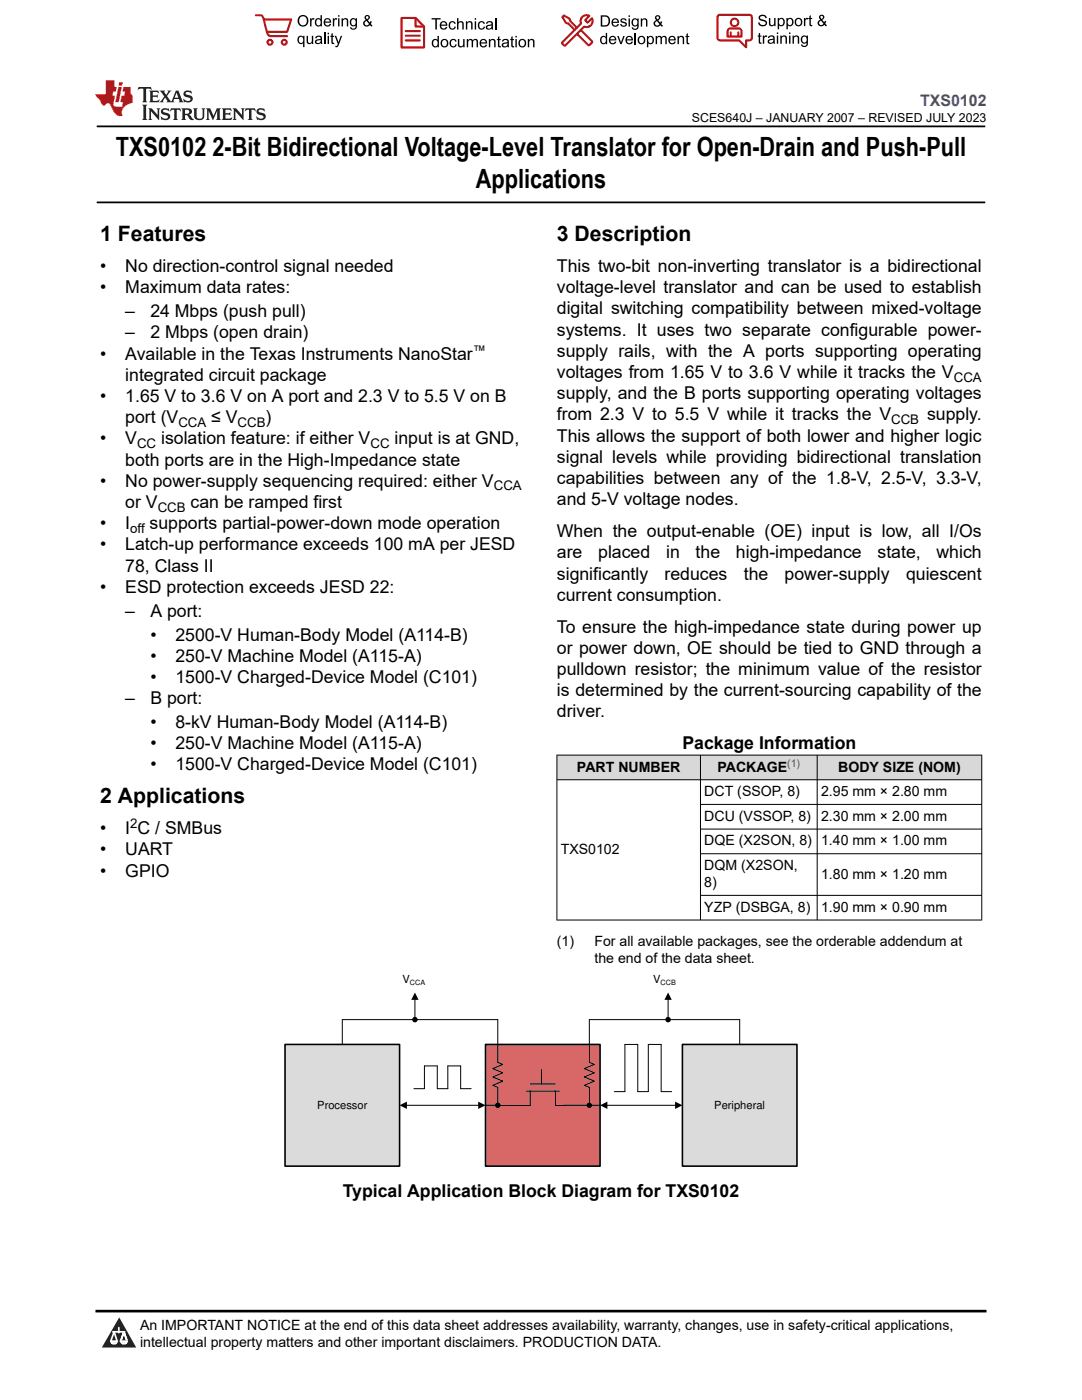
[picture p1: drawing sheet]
<svg xmlns="http://www.w3.org/2000/svg" width="216mm" height="279mm" viewBox="0 0 216 279" stroke-linecap="round" stroke-linejoin="round" font-family="sans-serif">
<path d="M19.3 25.2h177.3M19.3 40.4h177.3" fill="none" stroke="#000" stroke-width=".35"/>
<g fill="#d8d8d8">
<path d="M111.1 150.7h84.8v4.9h-84.8z" fill-rule="evenodd"/>
<path d="M111.2 150.8h28.5v4.8h-28.5z" fill-rule="evenodd"/>
<path d="M139.8 150.8h23.2v4.8h-23.2z" fill-rule="evenodd"/>
<path d="M163.1 150.8h32.7v4.8h-32.7z" fill-rule="evenodd"/>
</g>
<path d="M111.1 150.7h84.9M111.1 155.6h84.9M111.1 150.6v33.1M139.8 150.6v33.1M163.1 150.6v33.1M195.9 150.6v33.1M139.8 160.5h56.2M139.8 165.5h56.2M139.8 170.4h56.2M139.8 178.7h56.2M196 183.6h-84.9" fill="none" stroke="#000" stroke-width=".2"/>
<path d="M56.9 208.4h22.8v24.3h-22.8z" fill-rule="evenodd" fill="#dbdbdb"/>
<path d="M56.9 208.4h22.8v24.3h-22.8z" fill="none" stroke="#000" stroke-width=".32"/>
<path d="M96.9 208.4h22.8v24.3h-22.8z" fill-rule="evenodd" fill="#d86868"/>
<path d="M96.9 208.4h22.8v24.3h-22.8z" fill="none" stroke="#000" stroke-width=".32"/>
<path d="M136.2 208.4h22.8v24.3h-22.8z" fill-rule="evenodd" fill="#dbdbdb"/>
<path d="M136.2 208.4h22.8v24.3h-22.8z" fill="none" stroke="#000" stroke-width=".32"/>
<g fill="none" stroke="#000" stroke-width=".2">
<path d="M82.8 199.4v4.1M133.3 199.4v4.1M68.3 208.4v-4.9h31v8.5l1 .4-2 .9 2 .8-2 .8 2 .9-2 .8 1 .4v3.6h-.3M82.6 217.3h2.1v-4.6h2.6v4.6h2.1v-4.6h2.5v4.6h2.1M105 217.8h6.6M105.8 217.8v2.8h-8.9M105.8 216.3h5M108.1 213.5v2.8M110.8 217.8v2.8h8.9M122.6 217.9h2.1v-9.5h2.6v9.5h2.1v-9.5h2.5v9.5h2.1M147.6 208.4v-4.9h-30v8.5l1 .4-2 .9 2 .8-2 .8 2 .9-2 .8 1 .4v3.6M81 220.6h14.6"/>
<path d="M121 220.6h13.9"/>
</g>
<g fill="#000">
<path d="M82.8 198.1l.7 1.4h-1.4zM133.3 198.1l.7 1.4h-1.4zM95.4 219.9l1.5 .7-1.5 .7zM134.7 219.9l1.5 .7-1.5 .7zM79.7 220.6l1.5-.7v1.4zM119.7 220.6l1.5-.7v1.4z"/>
<circle cx="82.8" cy="203.5" r=".55"/>
<circle cx="133.3" cy="203.5" r=".55"/>
<circle cx="99.3" cy="220.6" r=".55"/>
<circle cx="117.6" cy="220.6" r=".55"/>
</g>
<path d="M0 0h215.9v23.8h-215.9z" fill-rule="evenodd" fill="#fff"/>
<path d="M27.7 17.4l-.2 .6 .5-.3h.6v.1v2.2l-.2 .4h1l-.2-.4v-2.2v-.1h.5l.5 .3-.1-.6zM29.8 18.1l.2 .4v1.5l-.2 .4h1.9l.1-.6a1.08 1.08 0 0 1-1.3 .2v-.7h.6l.4 .2v-.6l-.4 .2h-.6v-.6l.2-.1a1 1 0 0 1 1 .2l-.1-.5zM31.8 18.1l1 1.1-1 1.2h.9l-.2-.2 .4-.7 .5 .7-.2 .2h1.6l-.2-.2 .1-.4h1l.1 .4-.1 .2h.9l-.2-.3-.8-2h-.5l-1 2.2-.8-1.1 .9-1.1h-.8l.2 .2-.5 .7-.3-.7 .1-.2zM35.2 18.5l.4 1h-.8zM36.8 18.2a.65 .65 0 0 0-.2 .7 .65 .65 0 0 0 .6 .5l.7 .2 .1 .2a.79 .79 0 0 1-.7 .4 .79 .79 0 0 1-.7-.5l.1 .7 .2-.1a.93 .93 0 0 0 1.1 .1 .93 .93 0 0 0 .4-1 1.46 1.46 0 0 0-1.2-.6l-.1-.3a1.09 1.09 0 0 1 1.2 .2l-.2-.6-.1 .1-.6-.2zM28.4 20.9l.2 .4v2.3l-.2 .3h1l-.2-.3v-2.3l.2-.4zM29.6 21.6l.2 .4v1.6l-.2 .3h.8l-.3-.3v-1.4l1.7 1.8v-2l.2-.4h-.8l.2 .2 .1 1.1-1.2-1.3zM32.3 21.8a.65 .65 0 0 0-.2 .7 .65 .65 0 0 0 .7 .4l.6 .2 .1 .2a.79 .79 0 0 1-.7 .4 .79 .79 0 0 1-.7-.5l.1 .7 .2-.1a.93 .93 0 0 0 1.1 .1 .93 .93 0 0 0 .4-.9 1.46 1.46 0 0 0-1.2-.6l-.1-.4a1.09 1.09 0 0 1 1.2 .2l-.2-.6-.1 .1-.6-.1zM34.1 21.6l-.1 .7a.63 .63 0 0 1 .7-.4l.1 1.7-.3 .3h1l-.2-.3v-1.7a.66 .66 0 0 1 .8 .4l-.1-.7zM36.2 21.6l.2 .4v1.6l-.2 .3h.9l-.2-.2v-.7h.5l.1 .2a.79 .79 0 0 0 1.2 .6l-1-.9a.61 .61 0 0 0 .6-.6 .61 .61 0 0 0-.5-.6zM36.9 21.9h.2a.47 .47 0 0 1 .5 .1 .47 .47 0 0 1 .1 .5l-.2 .2h-.6zM38.5 21.6l.2 .2a2.27 2.27 0 0 0 .4 2 1.04 1.04 0 0 0 1.7-.7v-1.3l.2-.2h-.8l.2 .4v1.1a.6 .6 0 0 1-.6 .6 .6 .6 0 0 1-.6-.6v-1.1l.3-.4zM41.1 21.6l.2 .4v1.6l-.2 .3h.7l-.2-.3v-1.5l.9 1.9 .8-1.9v1.5l-.2 .3h1l-.3-.3v-1.6l.3-.4h-.8l-.7 1.5-.7-1.5zM44.3 21.6l.2 .4v1.6l-.2 .3h1.9l.1-.5a1.09 1.09 0 0 1-1.3 .1v-.6h.6l.4 .1v-.6l-.4 .2h-.6v-.6l.2-.1a1.01 1.01 0 0 1 1 .3l-.1-.6zM46.4 21.6l.3 .4v1.6l-.3 .3h.8l-.2-.3v-1.4l1.6 1.8v-2l.2-.4h-.7l.2 .2v1.1l-1.2-1.3zM49 21.6l-.1 .7a.63 .63 0 0 1 .8-.4v1.7l-.3 .3h1l-.2-.3v-1.7a.66 .66 0 0 1 .8 .4l-.1-.7zM51.4 21.8a.65 .65 0 0 0-.2 .7 .65 .65 0 0 0 .6 .4l.6 .2 .2 .2a.79 .79 0 0 1-.8 .4 .79 .79 0 0 1-.6-.5l.1 .7 .2-.1a.93 .93 0 0 0 1 .1 .93 .93 0 0 0 .5-.9 1.46 1.46 0 0 0-1.3-.6l-.1-.4a1.09 1.09 0 0 1 1.3 .2l-.2-.6-.2 .1-.5-.1z" fill="#231f20"/>
<path d="M21.1 16v2.8h-2.1l.1 .3 .9 1a.95 .95 0 0 0 .9 .9 .59 .59 0 0 1 .6-.4 .59 .59 0 0 1 .5 .4l.4 .8a1.59 1.59 0 0 0 2.1 1.3 1.61 1.61 0 0 1 1-2.2l1-.4-.1-1.5a1.59 1.59 0 0 1-.4-1.6h-1.4l-.2 .9h.5l-.1 .8h-.5l-.2 1v.2l.4 .1-.2 .9h-.6a.73 .73 0 0 1-1.1-.7l.3-1.5h-.5l.2-.8h.5l.2-.9h-.5v-1.4zM23.6 17.4l-.6 3h.7l.6-3zM23.8 16.4l-.1 .7h.7l.1-.7z" fill="#ed1c24"/>
<g fill="#000">
<path d="M59.4 4.2a1.12 1.12 0 0 1 2.2 0 1.12 1.12 0 0 1-2.2 0zM59.9 3.5a.89 .89 0 0 0-.1 1.1 .89 .89 0 0 0 1.1 .4 .88 .88 0 0 0 .3-1.3 .88 .88 0 0 0-1.3-.2z" fill-rule="evenodd"/>
<path d="M59.5 7.3l.5-.2 .5 .3v-.3h.3v2.3h-.3v-.8a.74 .74 0 0 1-1 0 .74 .74 0 0 1-.1-1zM59.8 7.5a.57 .57 0 0 0-.2 .7 .57 .57 0 0 0 .8 .2 .57 .57 0 0 0 .1-.7 .57 .57 0 0 0-.7-.2z" fill-rule="evenodd"/>
<path d="M61.9 3.6h.2v.3l.2-.2 .3-.1 .2 .1-.1 .3a.36 .36 0 0 0-.5 0 .36 .36 0 0 0 0 .4v.9h-.3z" fill-rule="evenodd"/>
<path d="M61.2 7.1h.3v.9a.41 .41 0 0 0 .4 .6 .41 .41 0 0 0 .3-.6v-.9h.3v1.7h-.2v-.3a.58 .58 0 0 1-.7 .3 .58 .58 0 0 1-.4-.6z" fill-rule="evenodd"/>
<path d="M63 3.8l.5-.2 .5 .2v-.8h.2v2.3h-.2v-.2a.75 .75 0 0 1-1-.1 .75 .75 0 0 1-.1-1zM63.2 4a.57 .57 0 0 0-.1 .7 .57 .57 0 0 0 .8 .2 .57 .57 0 0 0 .1-.7 .57 .57 0 0 0-.8-.2z" fill-rule="evenodd"/>
<path d="M63 7.3a.74 .74 0 0 1 1-.1 .74 .74 0 0 1 .3 .9v.7h-.3v-.2a.57 .57 0 0 1-.8 .2 .57 .57 0 0 1-.2-.8l1-.3a.41 .41 0 0 0-.4-.4 .41 .41 0 0 0-.4 .4l-.3-.1zM63.2 8.2a.35 .35 0 0 0 .2 .5 .35 .35 0 0 0 .5-.3l.1-.4z" fill-rule="evenodd"/>
<path d="M65.4 6.5h.3v.3h-.3zM65.4 7.1h.3v1.7h-.3z" fill-rule="evenodd"/>
<path d="M64.8 3.8a.76 .76 0 0 1 .9-.1 .76 .76 0 0 1 .4 .8h-1.2a.47 .47 0 0 0 .3 .6 .47 .47 0 0 0 .6-.4l.3 .1a.82 .82 0 0 1-1.3 .3 .82 .82 0 0 1 0-1.3zM65 4l-.1 .3h.9l-.3-.4z" fill-rule="evenodd"/>
<path d="M66.4 3.6h.3v.3l.1-.2 .4-.1 .1 .1-.1 .3a.36 .36 0 0 0-.4 0 .36 .36 0 0 0-.1 .4v.9h-.3z" fill-rule="evenodd"/>
<path d="M66.1 6.7l.3-.1v.5h.3v.3h-.3v.9l.1 .2h.2v.3a.41 .41 0 0 1-.4-.1 .41 .41 0 0 1-.2-.4v-.9h-.2v-.3h.2z" fill-rule="evenodd"/>
<path d="M66.8 7.1h.3l.4 1.4 .5-1.4h.3l-.6 1.7a.57 .57 0 0 1-.8 .6v-.3a.37 .37 0 0 0 .5-.3z" fill-rule="evenodd"/>
<path d="M67.5 3h.2v.3h-.2zM67.5 3.6h.2v1.7h-.2z" fill-rule="evenodd"/>
<path d="M68.2 3.6h.2v.3a.58 .58 0 0 1 .7-.3 .58 .58 0 0 1 .4 .7v1h-.3v-1a.4 .4 0 0 0-.4-.5 .4 .4 0 0 0-.4 .6v.9h-.2z" fill-rule="evenodd"/>
<path d="M70 3.8l.5-.2 .5 .2v-.2h.2v1.5a.71 .71 0 0 1-.5 .8 .71 .71 0 0 1-.8-.5h.2a.46 .46 0 0 0 .6 .3 .46 .46 0 0 0 .3-.6 .78 .78 0 0 1-1.1-.2 .78 .78 0 0 1 .1-1.1zM70.2 4a.53 .53 0 0 0-.1 .8 .53 .53 0 0 0 .8 0 .54 .54 0 0 0 0-.7 .54 .54 0 0 0-.7-.1z" fill-rule="evenodd"/>
<path d="M72.9 3.1a.53 .53 0 0 1 .8 .1 .53 .53 0 0 1-.3 .8l.4 .5 .1-.3 .3 .1-.2 .5 .3 .3-.2 .2-.3-.3a.71 .71 0 0 1-1.2 .1 .71 .71 0 0 1 .4-1.1l-.3-.5zM73 3.5a.3 .3 0 0 0 .6 0 .3 .3 0 0 0-.6 0zM72.9 4.3a.45 .45 0 0 0 0 .7 .45 .45 0 0 0 .7-.2l-.5-.6z" fill-rule="evenodd"/>
<path d="M86.1 3.6h1.8v.3h-.7v2h-.3v-2h-.8z" fill-rule="evenodd"/>
<path d="M86.3 8l.5-.2 .5 .2v-.8h.3v2.2h-.3v-.2a.76 .76 0 0 1-1 0 .76 .76 0 0 1-.1-1zM86.6 8.1a.58 .58 0 0 0-.2 .8 .58 .58 0 0 0 .8 .2 .58 .58 0 0 0 .1-.8 .58 .58 0 0 0-.7-.2z" fill-rule="evenodd"/>
<path d="M88.2 7.9a.81 .81 0 0 1 1.1 .2 .81 .81 0 0 1-.2 1.1 .81 .81 0 0 1-1.1-.1l-.1-.8zM88.3 8.1a.57 .57 0 0 0 0 .9 .57 .57 0 0 0 .8 0 .57 .57 0 0 0 0-.8 .57 .57 0 0 0-.8-.1z" fill-rule="evenodd"/>
<path d="M88 4.4a.77 .77 0 0 1 .9-.1 .77 .77 0 0 1 .4 .8h-1.3a.48 .48 0 0 0 .4 .6 .48 .48 0 0 0 .6-.3h.3a.83 .83 0 0 1-1.3 .4 .83 .83 0 0 1 0-1.4zM88.2 4.6l-.2 .3h1l-.3-.4z" fill-rule="evenodd"/>
<path d="M89.7 4.4a.7 .7 0 0 1 1.2 .3l-.2 .1a.45 .45 0 0 0-.6-.3 .45 .45 0 0 0-.3 .6 .45 .45 0 0 0 .3 .6 .45 .45 0 0 0 .6-.4h.3a.76 .76 0 0 1-1.1 .6 .76 .76 0 0 1-.3-1.1z" fill-rule="evenodd"/>
<path d="M89.9 8a.7 .7 0 0 1 1.2 .3h-.3a.45 .45 0 0 0-.5-.3 .45 .45 0 0 0-.3 .6 .45 .45 0 0 0 .3 .6 .45 .45 0 0 0 .6-.4l.2 .1a.76 .76 0 0 1-1 .5 .76 .76 0 0 1-.4-1.1z" fill-rule="evenodd"/>
<path d="M91.2 3.6h.3v.8a.59 .59 0 0 1 .7-.2 .59 .59 0 0 1 .3 .7v1h-.2v-1a.4 .4 0 0 0-.5-.4 .4 .4 0 0 0-.3 .5v.9h-.3z" fill-rule="evenodd"/>
<path d="M91.4 7.8h.2v.9a.41 .41 0 0 0 .5 .5 .41 .41 0 0 0 .3-.5v-.9h.3v1.6h-.3v-.2a.58 .58 0 0 1-.7 .3 .58 .58 0 0 1-.3-.7z" fill-rule="evenodd"/>
<path d="M93 4.2h.2v.3a.59 .59 0 0 1 .7-.3 .59 .59 0 0 1 .4 .7v1h-.3v-1a.41 .41 0 0 0-.4-.5 .41 .41 0 0 0-.4 .6v.9h-.2z" fill-rule="evenodd"/>
<path d="M93.1 7.8h.3v.2a.56 .56 0 0 1 1 0 .54 .54 0 0 1 .6-.2 .54 .54 0 0 1 .4 .5v1.1h-.3v-1a.34 .34 0 0 0-.3-.4 .34 .34 0 0 0-.4 .3v1.1h-.3v-1a.38 .38 0 0 0-.5-.4 .38 .38 0 0 0-.2 .6v.8h-.3z" fill-rule="evenodd"/>
<path d="M94.7 3.6h.3v.3h-.3zM94.7 4.2h.3v1.7h-.3z" fill-rule="evenodd"/>
<path d="M95.5 4.4a.7 .7 0 0 1 1.3 .3l-.3 .1a.45 .45 0 0 0-.6-.3 .45 .45 0 0 0-.3 .6 .45 .45 0 0 0 .3 .6 .45 .45 0 0 0 .6-.4h.3a.76 .76 0 0 1-1.1 .6 .76 .76 0 0 1-.3-1.1z" fill-rule="evenodd"/>
<path d="M95.9 8a.77 .77 0 0 1 .9-.2 .77 .77 0 0 1 .4 .9h-1.2a.48 .48 0 0 0 .3 .5 .48 .48 0 0 0 .6-.3h.3a.83 .83 0 0 1-1.3 .4 .83 .83 0 0 1 0-1.3zM96.1 8.1l-.1 .4h.9l-.2-.5z" fill-rule="evenodd"/>
<path d="M97.5 7.8h.3v.2a.59 .59 0 0 1 .7-.2 .59 .59 0 0 1 .4 .6v1h-.3v-1a.41 .41 0 0 0-.5-.4 .41 .41 0 0 0-.3 .5v.9h-.3z" fill-rule="evenodd"/>
<path d="M97.1 4.4a.74 .74 0 0 1 1-.1 .74 .74 0 0 1 .3 .9v.7h-.3v-.2a.59 .59 0 0 1-.8 .2 .59 .59 0 0 1-.3-.8l1.1-.3a.42 .42 0 0 0-.4-.4 .42 .42 0 0 0-.5 .4l-.2-.1zM97.3 5.3a.36 .36 0 0 0 .2 .5 .36 .36 0 0 0 .5-.2l.1-.5z" fill-rule="evenodd"/>
<path d="M99.4 7.4l.2-.2v.6h.3v.2h-.3v1l.1 .2h.2l.1 .2a.41 .41 0 0 1-.5 0 .41 .41 0 0 1-.1-.4v-1h-.2v-.2h.2z" fill-rule="evenodd"/>
<path d="M100.3 8a.74 .74 0 0 1 .9-.2 .74 .74 0 0 1 .3 .9l.1 .7h-.3v-.2a.59 .59 0 0 1-.8 .3 .59 .59 0 0 1-.3-.8l1-.3a.42 .42 0 0 0-.3-.4 .42 .42 0 0 0-.5 .3h-.3zM100.5 8.8a.36 .36 0 0 0 .1 .5 .36 .36 0 0 0 .5-.2l.2-.5z" fill-rule="evenodd"/>
<path d="M102 7.4l.3-.2v.6h.3v.2h-.3v1l.1 .2h.2v.2a.41 .41 0 0 1-.5 0 .41 .41 0 0 1-.1-.4v-1h-.2v-.2h.2z" fill-rule="evenodd"/>
<path d="M102.8 7.2h.3v.3h-.3zM102.8 7.8h.3v1.6h-.3z" fill-rule="evenodd"/>
<path d="M103.7 7.9a.81 .81 0 0 1 1.1 .2 .81 .81 0 0 1-.1 1.1 .81 .81 0 0 1-1.2-.1v-.8zM103.9 8.1a.57 .57 0 0 0-.1 .9 .57 .57 0 0 0 .8 0 .57 .57 0 0 0 0-.8 .57 .57 0 0 0-.7-.1z" fill-rule="evenodd"/>
<path d="M105.3 7.8h.3v.2a.59 .59 0 0 1 .7-.2 .59 .59 0 0 1 .4 .6v1h-.3v-1a.41 .41 0 0 0-.5-.4 .41 .41 0 0 0-.3 .5v.9h-.3z" fill-rule="evenodd"/>
<path d="M119.9 3.1h.7a1.12 1.12 0 0 1 1.1 1.1 1.12 1.12 0 0 1-1 1.1h-.8zM120.2 3.3v1.7h.4a.86 .86 0 0 0 .8-.8 .86 .86 0 0 0-.8-.9z" fill-rule="evenodd"/>
<path d="M119.9 7.4l.5-.3 .5 .3v-.8h.2v2.2h-.2v-.2a.75 .75 0 0 1-1 0 .75 .75 0 0 1-.1-1zM120.1 7.5a.57 .57 0 0 0-.1 .8 .57 .57 0 0 0 .8 .2 .57 .57 0 0 0 .1-.8 .57 .57 0 0 0-.8-.2z" fill-rule="evenodd"/>
<path d="M121.7 7.4a.76 .76 0 0 1 .9-.2 .76 .76 0 0 1 .4 .9h-1.2a.47 .47 0 0 0 .3 .5 .47 .47 0 0 0 .6-.3h.3a.82 .82 0 0 1-1.3 .4 .82 .82 0 0 1 0-1.3zM121.9 7.5l-.1 .3h.9l-.3-.4z" fill-rule="evenodd"/>
<path d="M122.2 3.9a.76 .76 0 0 1 .9-.2 .76 .76 0 0 1 .4 .9h-1.2a.47 .47 0 0 0 .4 .5 .47 .47 0 0 0 .5-.3h.3a.82 .82 0 0 1-1.3 .4 .82 .82 0 0 1 0-1.3zM122.5 4l-.2 .3h.9l-.2-.4z" fill-rule="evenodd"/>
<path d="M123.9 3.8a.71 .71 0 0 1 1.1 .3h-.2a.32 .32 0 0 0-.4-.3 .32 .32 0 0 0-.3 .4h.1a.75 .75 0 0 1 .9 .8 .72 .72 0 0 1-.7 .3 .72 .72 0 0 1-.7-.5h.3a.36 .36 0 0 0 .4 .4 .36 .36 0 0 0 .3-.5 .8 .8 0 0 1-.9-.7z" fill-rule="evenodd"/>
<path d="M123.2 7.2h.3l.4 1.3 .5-1.3h.3l-.7 1.6h-.2z" fill-rule="evenodd"/>
<path d="M125.4 3.1h.3v.3h-.3zM125.4 3.7h.3v1.6h-.3z" fill-rule="evenodd"/>
<path d="M125 7.4a.76 .76 0 0 1 .9-.2 .76 .76 0 0 1 .4 .9h-1.2a.47 .47 0 0 0 .3 .5 .47 .47 0 0 0 .6-.3h.3a.82 .82 0 0 1-1.3 .4 .82 .82 0 0 1 0-1.3zM125.2 7.5l-.1 .3h.9l-.2-.4z" fill-rule="evenodd"/>
<path d="M126.2 3.9l.5-.3 .5 .3v-.2h.2v1.4a.71 .71 0 0 1-.5 .8 .71 .71 0 0 1-.8-.5l.2 .1a.46 .46 0 0 0 .6 .2 .46 .46 0 0 0 .3-.6 .78 .78 0 0 1-1.1-.1 .78 .78 0 0 1 .1-1.1zM126.4 4a.53 .53 0 0 0-.1 .8 .53 .53 0 0 0 .8 0 .54 .54 0 0 0 0-.7 .54 .54 0 0 0-.7-.1z" fill-rule="evenodd"/>
<path d="M127.5 7.3a.8 .8 0 0 1 1.1 .2 .8 .8 0 0 1-.1 1.1 .8 .8 0 0 1-1.2-.1v-.8zM127.7 7.5a.56 .56 0 0 0-.1 .9 .56 .56 0 0 0 .8-.1 .56 .56 0 0 0 0-.7 .56 .56 0 0 0-.7-.1z" fill-rule="evenodd"/>
<path d="M127.9 3.7h.2v.2a.58 .58 0 0 1 .7-.2 .58 .58 0 0 1 .4 .6v1h-.3v-1a.4 .4 0 0 0-.4-.4 .4 .4 0 0 0-.4 .5v.9h-.2z" fill-rule="evenodd"/>
<path d="M129.1 7.2h.2v.2a.72 .72 0 0 1 1-.1 .72 .72 0 0 1 .2 1 .64 .64 0 0 1-.5 .5 .64 .64 0 0 1-.6-.2v.8h-.3zM129.5 7.5a.56 .56 0 0 0-.2 .8 .56 .56 0 0 0 .8 .2 .56 .56 0 0 0 .1-.8 .56 .56 0 0 0-.7-.2z" fill-rule="evenodd"/>
<path d="M130.8 7.2h.3v.2a.55 .55 0 0 1 .9 0 .53 .53 0 0 1 .6-.3 .53 .53 0 0 1 .4 .6v1.1h-.2v-1a.34 .34 0 0 0-.3-.4 .34 .34 0 0 0-.4 .3v1.1h-.3v-1a.37 .37 0 0 0-.5-.4 .37 .37 0 0 0-.2 .6v.8h-.3z" fill-rule="evenodd"/>
<path d="M130.8 3.2a.53 .53 0 0 1 .9 .1 .53 .53 0 0 1-.4 .8l.4 .5 .2-.4 .2 .1-.2 .5 .4 .3-.2 .3-.3-.4a.71 .71 0 0 1-1.2 .1 .71 .71 0 0 1 .3-1.1l-.2-.5zM130.9 3.6a.3 .3 0 0 0 .6 0 .3 .3 0 0 0-.6 0zM130.9 4.3a.45 .45 0 0 0 0 .7 .45 .45 0 0 0 .7-.2l-.5-.6z" fill-rule="evenodd"/>
<path d="M133.6 7.4a.76 .76 0 0 1 .9-.2 .76 .76 0 0 1 .3 .9h-1.2a.47 .47 0 0 0 .4 .5 .47 .47 0 0 0 .6-.3h.2a.82 .82 0 0 1-1.2 .4 .82 .82 0 0 1 0-1.3zM133.8 7.5l-.2 .3h1l-.3-.4z" fill-rule="evenodd"/>
<path d="M135.2 7.2h.2v.2a.58 .58 0 0 1 .7-.2 .58 .58 0 0 1 .4 .6v1h-.3v-1a.4 .4 0 0 0-.4-.4 .4 .4 0 0 0-.3 .5v.9h-.3z" fill-rule="evenodd"/>
<path d="M137 6.8l.3-.2v.6h.2v.2h-.2v1v.2h.2l.1 .2a.41 .41 0 0 1-.5 0 .41 .41 0 0 1-.1-.5v-.9h-.2v-.2h.2z" fill-rule="evenodd"/>
<path d="M151.6 3.1a.88 .88 0 0 1 1.4 .5h-.3a.49 .49 0 0 0-.5-.5 .49 .49 0 0 0-.5 .6l.1 .1a1.06 1.06 0 0 1 1.2 1 .95 .95 0 0 1-.9 .4 .95 .95 0 0 1-.8-.7h.3a.58 .58 0 0 0 .6 .5 .58 .58 0 0 0 .5-.6l-.2-.1a.95 .95 0 0 1-1.1-.9z" fill-rule="evenodd"/>
<path d="M151.4 6.7l.3-.2v.6h.2v.2h-.2v1v.2h.2l.1 .2a.41 .41 0 0 1-.5 0 .41 .41 0 0 1-.1-.5v-.9h-.2v-.2h.2z" fill-rule="evenodd"/>
<path d="M152.2 7.1h.3v.2l.1-.2h.4h.1l-.1 .3a.36 .36 0 0 0-.4 0 .36 .36 0 0 0-.1 .5v.8h-.3z" fill-rule="evenodd"/>
<path d="M153.3 7.3a.74 .74 0 0 1 1-.2 .74 .74 0 0 1 .3 .9l.1 .7h-.3l-.1-.2a.57 .57 0 0 1-.8 .3 .57 .57 0 0 1-.1-.9l.9-.2a.41 .41 0 0 0-.4-.4 .41 .41 0 0 0-.4 .3h-.3zM153.5 8.1a.35 .35 0 0 0 .2 .5 .35 .35 0 0 0 .5-.2l.1-.5z" fill-rule="evenodd"/>
<path d="M153.4 3.6h.3v.9a.41 .41 0 0 0 .4 .5 .41 .41 0 0 0 .4-.5v-.9h.2v1.6h-.2v-.2a.58 .58 0 0 1-.7 .2 .58 .58 0 0 1-.4-.6z" fill-rule="evenodd"/>
<path d="M155 6.5h.3v.3h-.3zM155 7.1h.3v1.6h-.3z" fill-rule="evenodd"/>
<path d="M155.2 3.6h.2v.2a.72 .72 0 0 1 1-.1 .72 .72 0 0 1 .2 1 .64 .64 0 0 1-.5 .5 .64 .64 0 0 1-.6-.2v.8h-.3zM155.6 3.9a.56 .56 0 0 0-.2 .8 .56 .56 0 0 0 .8 .2 .56 .56 0 0 0 .1-.8 .56 .56 0 0 0-.7-.2z" fill-rule="evenodd"/>
<path d="M155.7 7.1h.3v.2a.58 .58 0 0 1 .7-.2 .58 .58 0 0 1 .3 .6v1h-.3v-1a.4 .4 0 0 0-.4-.4 .4 .4 0 0 0-.3 .5v.9h-.3z" fill-rule="evenodd"/>
<path d="M156.9 3.6h.3v.2a.72 .72 0 0 1 .9-.1 .72 .72 0 0 1 .2 1 .64 .64 0 0 1-.4 .5 .64 .64 0 0 1-.7-.2v.8h-.3zM157.3 3.9a.56 .56 0 0 0-.1 .8 .56 .56 0 0 0 .7 .2 .56 .56 0 0 0 .2-.8 .56 .56 0 0 0-.8-.2z" fill-rule="evenodd"/>
<path d="M157.4 6.5h.3v.3h-.3zM157.4 7.1h.3v1.6h-.3z" fill-rule="evenodd"/>
<path d="M158.1 7.1h.3v.2a.58 .58 0 0 1 .7-.2 .58 .58 0 0 1 .4 .6v1h-.3v-1a.4 .4 0 0 0-.5-.4 .4 .4 0 0 0-.3 .5v.9h-.3z" fill-rule="evenodd"/>
<path d="M158.8 3.7a.8 .8 0 0 1 1.1 .2 .8 .8 0 0 1-.1 1.1 .8 .8 0 0 1-1.1-.1l-.1-.8zM159 3.9a.56 .56 0 0 0-.1 .9 .56 .56 0 0 0 .9 0 .56 .56 0 0 0-.1-.8 .56 .56 0 0 0-.7-.1z" fill-rule="evenodd"/>
<path d="M160 7.3l.5-.2 .5 .2v-.2h.2v1.4a.71 .71 0 0 1-.5 .9 .71 .71 0 0 1-.9-.5h.3a.46 .46 0 0 0 .6 .2 .46 .46 0 0 0 .2-.6 .78 .78 0 0 1-1-.1 .78 .78 0 0 1 .1-1.1zM160.2 7.4a.53 .53 0 0 0-.1 .8 .53 .53 0 0 0 .8 0 .54 .54 0 0 0 0-.7 .54 .54 0 0 0-.7-.1z" fill-rule="evenodd"/>
<path d="M160.4 3.6h.3v.2l.1-.2h.4h.1l-.1 .3a.36 .36 0 0 0-.4 0 .36 .36 0 0 0-.1 .5v.8h-.3z" fill-rule="evenodd"/>
<path d="M161.5 3.2l.3-.2v.6h.3v.2h-.3v1v.2h.3v.2a.41 .41 0 0 1-.5 0 .41 .41 0 0 1-.1-.5v-.9h-.2v-.2h.2z" fill-rule="evenodd"/>
<path d="M163.6 3.1a.53 .53 0 0 1 .8 .1 .53 .53 0 0 1-.3 .8l.4 .5 .1-.3h.3l-.2 .5 .3 .3-.2 .3-.3-.3a.71 .71 0 0 1-1.2 .1 .71 .71 0 0 1 .4-1.2l-.3-.5zM163.7 3.5a.3 .3 0 0 0 .5 0 .3 .3 0 0 0-.5 0zM163.6 4.2a.45 .45 0 0 0 0 .8 .45 .45 0 0 0 .7-.3l-.5-.6z" fill-rule="evenodd"/>
</g>
<path d="M64.8 6.5v2.3M98.9 3.6v2.3M126.8 6.6v2.2" fill="none" stroke="#000" stroke-width=".28"/>
<g fill="none" stroke="#de0000" stroke-width=".42">
<path d="M51.1 3l1 .1a1.4 1.4 0 0 1 .6 1.2l.7 2.5a.95 .95 0 0 0 1.1 .4h2.8M52.7 3.9h5.4l-.8 2.4h-4M80.1 3.6h2.8v1.7h1.7v4.2h-4.5zM81 7.1h2.8M81 6.2h2.8M81 8.1h2.8M82.9 3.6l1.7 1.7M115.1 5.5l-1.3-1.2-.1-.5-1.2-.7-.3 .3 .7 1.1 .5 .2 1.3 1.3M115.9 6l2.2 2.2v.3l-.5 .5h-.3l-2.2-2.2zM115.9 6l.7-.7a1.19 1.19 0 0 0 1.3-.3 1.19 1.19 0 0 0 .2-1.4l-.9 .9-.4-.5 .8-.8a1.19 1.19 0 0 0-1.4 .1 1.19 1.19 0 0 0-.2 1.4l-3.8 3.7v.3l.3 .3h.3l2.3-2.2M143.2 3.2l.4-.2h6l.4 .2v4.4l-.2 .4-.9 .1v1.3l-1.4-1.3h-3.9l-.4-.3zM145.4 5.8l.4-.1h1.6a.61 .61 0 0 1 .6 .6v1h-2.8v-1z"/>
<path d="M145.8 6.5v.8M147.3 6.5v.8"/>
<circle cx="53.9" cy="8.4" r=".49"/>
<circle cx="56.7" cy="8.4" r=".49"/>
<circle cx="146.6" cy="4.5" r=".75"/>
</g>
<path d="M0 261.4h215.9v18h-215.9z" fill-rule="evenodd" fill="#fff"/>
<path d="M23.8 262.9l3.4 6h-6.9z" fill="#231f20"/>
<path d="M22.1 267.7h1.3l-.4 .5h-.3a.55 .55 0 0 1-.6-.5z" fill-rule="evenodd" fill="#fff"/>
<path d="M22.1 267.7h1.3l-.4 .5h-.3a.55 .55 0 0 1-.6-.5z" fill="none" stroke="#231f20" stroke-width=".34"/>
<path d="M22.1 267.7h1.3l-.4 .5h-.5zM22.6 265.8h.1M22.6 265.8h2.3zM23.7 265.9h.1M23.7 264.9v1zM24 267.7h.1" fill="none" stroke="#fff" stroke-width=".34"/>
<path d="M24.7 265.8l-.7 1.9z" fill="#fff"/>
<path d="M24.7 265.8l-.7 1.9z" fill="none" stroke="#fff" stroke-width=".34"/>
<path d="M24.7 265.8l.7 1.9z" fill="#fff"/>
<path d="M22.8 265.8l-.7 1.9zM22.8 265.8l.6 1.9zM24.7 265.8l.7 1.9zM25.3 267.7h.1" fill="none" stroke="#fff" stroke-width=".34"/>
<path d="M24.1 267.7h1.3a.65 .65 0 0 1-.6 .5 .65 .65 0 0 1-.7-.5z" fill-rule="evenodd" fill="#fff"/>
<path d="M24.1 267.7h1.3a.65 .65 0 0 1-.6 .5 .65 .65 0 0 1-.7-.5z" fill="none" stroke="#231f20" stroke-width=".34"/>
<path d="M24 267.7h.1M24.1 267.7h1.3l-.4 .5h-.5z" fill="none" stroke="#fff" stroke-width=".34"/>
<path d="M19 261.7h177.8" fill="none" stroke="#000" stroke-width=".53"/>
<g font-size="5.3">
<text x="23.1" y="31.2">TXS0102 2-Bit Bidirectional Voltage-Level Translator for Open-Drain and Push-Pull</text>
<text x="94.9" y="37.5">Applications</text>
</g>
<g font-size="4.2">
<text x="20" y="48.1">1 Features</text>
<text x="111.1" y="48.1">3 Description</text>
<text x="20" y="160.3">2 Applications</text>
</g>
<g font-size="3.5">
<text x="20" y="54.3">•</text>
<text x="20" y="58.5">•</text>
<text x="25" y="54.3">No direction-control signal needed</text>
<text x="25" y="58.5">Maximum data rates:</text>
<text x="111.1" y="58.5">voltage-level translator and can be used to establish</text>
<text x="111.1" y="54.3">This two-bit non-inverting translator is a bidirectional</text>
<text x="25" y="63.3">–</text>
<text x="30" y="63.3">24 Mbps (push pull)</text>
<text x="111.1" y="62.8">digital switching compatibility between mixed-voltage</text>
<text x="20" y="71.7">•</text>
<text x="25" y="67.5">–</text>
<text x="25" y="71.7">Available in the Texas Instruments NanoStar</text>
<text x="30" y="67.5">2 Mbps (open drain)</text>
<text x="111.1" y="71.2">supply rails, with the A ports supporting operating</text>
<text x="111.1" y="67">systems. It uses two separate configurable power-</text>
<text x="25" y="76">integrated circuit package</text>
<text x="111.1" y="75.5">voltages from 1.65 V to 3.6 V while it tracks the V</text>
<text x="20" y="80.2">•</text>
<text x="25" y="80.2">1.65 V to 3.6 V on A port and 2.3 V to 5.5 V on B</text>
<text x="111.1" y="83.9">from 2.3 V to 5.5 V while it tracks the V</text>
<text x="111.1" y="79.7">supply, and the B ports supporting operating voltages</text>
<text x="185" y="83.9">supply.</text>
<text x="20" y="88.7">•</text>
<text x="25" y="88.7">V</text>
<text x="25" y="84.4">port (V</text>
<text x="32.2" y="88.7">isolation feature: if either V</text>
<text x="42.2" y="84.4">≤ V</text>
<text x="53" y="84.4">)</text>
<text x="78.7" y="88.7">input is at GND,</text>
<text x="111.1" y="88.2">This allows the support of both lower and higher logic</text>
<text x="25" y="92.9">both ports are in the High-Impedance state</text>
<text x="111.1" y="92.4">signal levels while providing bidirectional translation</text>
<text x="20" y="97.1">•</text>
<text x="25" y="97.1">No power-supply sequencing required: either V</text>
<text x="25" y="101.4">or V</text>
<text x="38" y="101.4">can be ramped first</text>
<text x="111.1" y="96.6">capabilities between any of the 1.8-V, 2.5-V, 3.3-V,</text>
<text x="111.1" y="100.9">and 5-V voltage nodes.</text>
<text x="20" y="105.6">•</text>
<text x="25" y="105.6">I</text>
<text x="29.9" y="105.6">supports partial-power-down mode operation</text>
<text x="111.1" y="107.2">When the output-enable (OE) input is low, all I/Os</text>
<text x="20" y="109.8">•</text>
<text x="25" y="109.8">Latch-up performance exceeds 100 mA per JESD</text>
<text x="111.1" y="111.4">are</text>
<text x="119.4" y="111.4">placed</text>
<text x="132.9" y="111.4">in</text>
<text x="138.8" y="111.4">the</text>
<text x="146.9" y="111.4">high-impedance</text>
<text x="175.1" y="111.4">state,</text>
<text x="186.9" y="111.4">which</text>
<text x="20" y="118.3">•</text>
<text x="25" y="114.1">78, Class II</text>
<text x="25" y="118.3">ESD protection exceeds JESD 22:</text>
<text x="111.1" y="115.7">significantly</text>
<text x="111.1" y="119.9">current consumption.</text>
<text x="132.6" y="115.7">reduces</text>
<text x="148.4" y="115.7">the</text>
<text x="156.6" y="115.7">power-supply</text>
<text x="180.8" y="115.7">quiescent</text>
<text x="25" y="123.1">–</text>
<text x="30" y="123.1">A port:</text>
<text x="30" y="127.8">•</text>
<text x="35" y="127.8">2500-V Human-Body Model (A114-B)</text>
<text x="111.1" y="126.3">To ensure the high-impedance state during power up</text>
<text x="111.1" y="130.5">or power down, OE should be tied to GND through a</text>
<text x="30" y="132.1">•</text>
<text x="30" y="136.3">•</text>
<text x="35" y="132.1">250-V Machine Model (A115-A)</text>
<text x="35" y="136.3">1500-V Charged-Device Model (C101)</text>
<text x="111.1" y="134.7">pulldown resistor; the minimum value of the resistor</text>
<text x="25" y="140.5">–</text>
<text x="30" y="140.5">B port:</text>
<text x="111.1" y="143.2">driver.</text>
<text x="111.1" y="139">is determined by the current-sourcing capability of the</text>
<text x="30" y="145.3">•</text>
<text x="30" y="149.5">•</text>
<text x="35" y="145.3">8-kV Human-Body Model (A114-B)</text>
<text x="35" y="149.5">250-V Machine Model (A115-A)</text>
<text x="136.2" y="149.5">Package Information</text>
<text x="30" y="153.8">•</text>
<text x="35" y="153.8">1500-V Charged-Device Model (C101)</text>
<text x="20" y="166.5">•</text>
<text x="25" y="166.5">I C / SMBus</text>
<text x="20" y="170.7">•</text>
<text x="25" y="170.7">UART</text>
<text x="20" y="174.9">•</text>
<text x="25" y="174.9">GPIO</text>
<text x="68.4" y="238.9">Typical Application Block Diagram for TXS0102</text>
</g>
<text font-size="3.2" fill="#00f" x="183.6" y="21.1">TXS0102</text>
<g font-size="2.8">
<text x="115.1" y="154">PART NUMBER</text>
<text x="143.2" y="154">PACKAGE</text>
<text x="167.3" y="154">BODY SIZE (NOM)</text>
<text x="140.5" y="158.9">DCT (SSOP, 8)</text>
<text x="163.8" y="158.9">2.95 mm × 2.80 mm</text>
<text x="140.5" y="163.8">DCU (VSSOP, 8)</text>
<text x="163.8" y="163.8">2.30 mm × 2.00 mm</text>
<text x="111.9" y="170.4">TXS0102</text>
<text x="140.5" y="168.7">DQE (X2SON, 8)</text>
<text x="140.5" y="173.7">DQM (X2SON,</text>
<text x="163.8" y="168.7">1.40 mm × 1.00 mm</text>
<text x="140.5" y="177">8)</text>
<text x="163.8" y="175.3">1.80 mm × 1.20 mm</text>
<text x="140.5" y="182">YZP (DSBGA, 8)</text>
<text x="163.8" y="182">1.90 mm × 0.90 mm</text>
<text x="111.1" y="188.8">(1)</text>
<text x="118.6" y="188.8">For all available packages, see the orderable addendum at</text>
<text x="118.6" y="192.2">the end of the data sheet.</text>
<text x="27.9" y="265.5">An IMPORTANT NOTICE at the end of this data sheet addresses availability, warranty, changes, use in safety-critical applications,</text>
<text x="27.9" y="268.9">intellectual property matters and other important disclaimers. PRODUCTION DATA.</text>
</g>
<g font-size="2.6">
<text x="94.4" y="70.9">™</text>
<text x="190.3" y="76.2">CCA</text>
<text x="27.4" y="89.4">CC</text>
<text x="35.6" y="85.2">CCA</text>
<text x="47.4" y="85.2">CCB</text>
<text x="73.9" y="89.4">CC</text>
<text x="177.8" y="84.6">CCB</text>
<text x="98.5" y="97.9">CCA</text>
<text x="26" y="106.3">off</text>
<text x="31.5" y="102.1">CCB</text>
<text x="26" y="165.3">2</text>
</g>
<text font-size="2.5" x="138.1" y="24.3">SCES640J – JANUARY 2007 – REVISED JULY 2023</text>
<g font-size="2.2">
<text x="80.3" y="196.2">V</text>
<text x="130.3" y="196.2">V</text>
<text x="63.3" y="221.3">Processor</text>
<text x="142.5" y="221.3">Peripheral</text>
</g>
<text font-size="2.1" fill="#00f" x="157.1" y="153">(1)</text>
<g font-size="1.4">
<text x="81.8" y="196.6">CCA</text>
<text x="131.8" y="196.6">CCB</text>
</g>
</svg>
